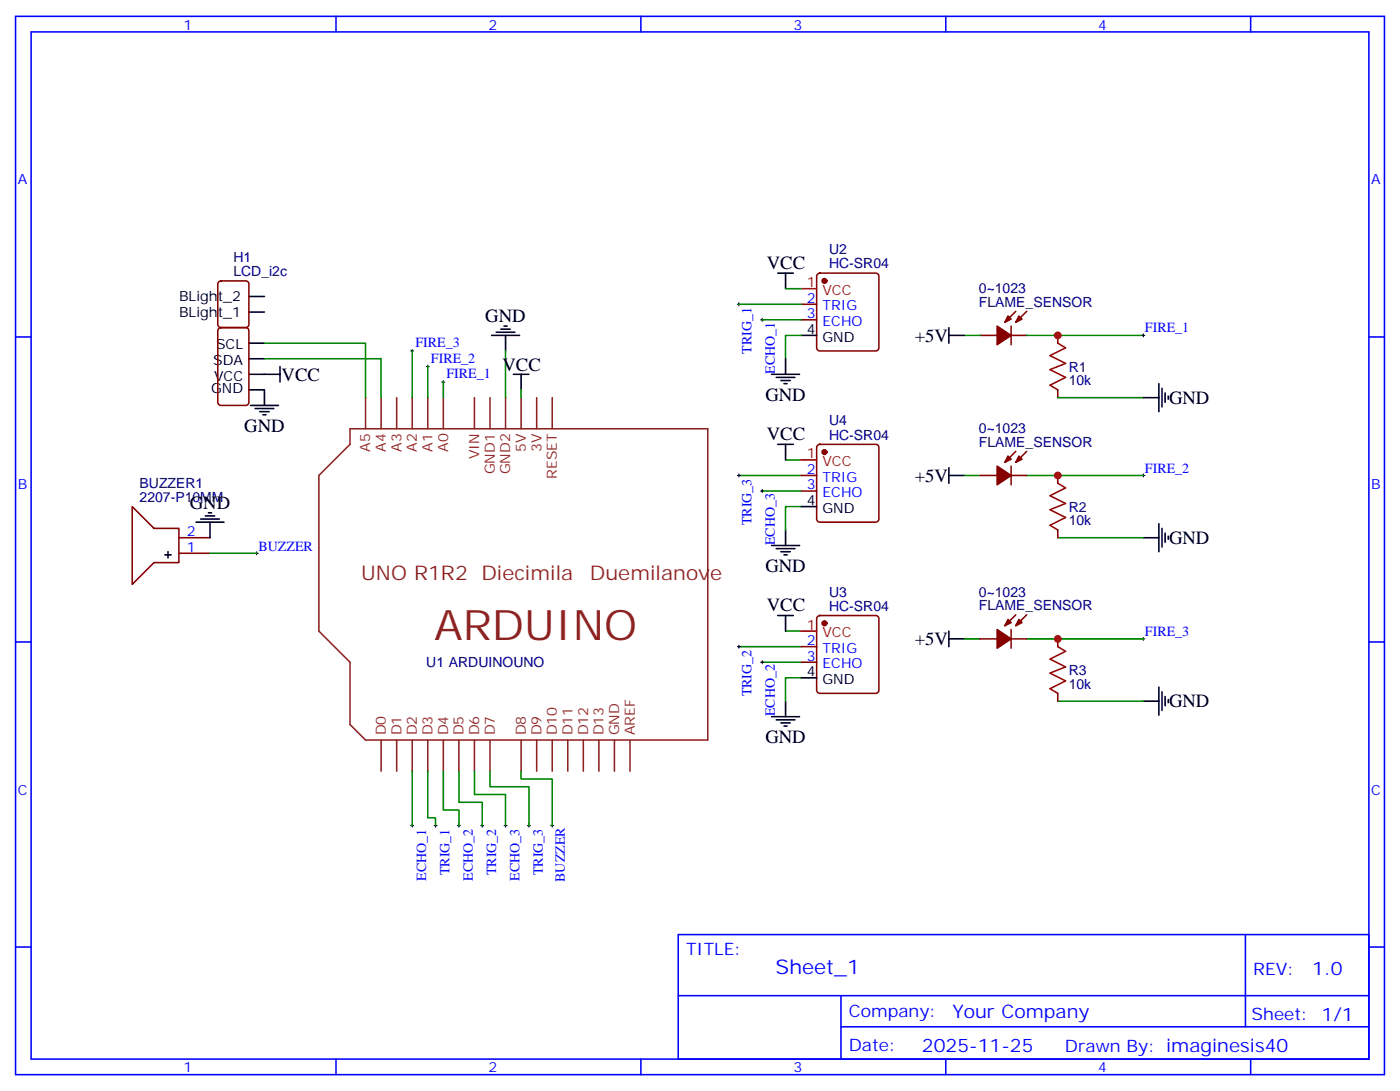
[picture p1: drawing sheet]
<svg xmlns="http://www.w3.org/2000/svg" width="317mm" height="247mm" viewBox="0 0 317 247" stroke-linecap="round" stroke-linejoin="round" font-family="sans-serif">
<g fill="none" stroke="#00f" stroke-width=".35">
<path d="M3.5 3.7h310.5v239.9h-310.5zM7.1 7.2h303.3v232.9h-303.3zM76.2 3.7v3.5M145.3 3.7v3.5M214.5 3.7v3.5M283.6 3.7v3.5M3.5 76.4h3.6M310.4 76.4h3.6M3.5 145.5h3.6M310.4 145.5h3.6M3.5 214.7h3.6M153.8 211.8h156.6v28.3h-156.6z"/>
<path d="M282.4 211.9v20.8M310.4 214.7h3.6M153.8 225.7h156.5M190.7 232.7h119.6M190.7 225.7v14.1M76.2 240.1v3.5M145.3 240.1v3.5M214.5 240.1v3.5M283.6 240.1v3.5"/>
</g>
<g fill="none" stroke="#8c2424" stroke-width=".35">
<path d="M79.4 97.2h81.1v70.5h-77.6l-3.5-3.5v-14.1l-7.1-7v-35.3l7.1-7.1zM82.9 90.1v7.1M86.4 90.1v7.1M90 90.1v7.1M93.5 90.1v7.1M97 90.1v7.1M100.5 90.1v7.1M107.6 90.1v7.1M111.1 90.1v7.1M114.7 90.1v7.1M118.2 90.1v7.1M121.7 90.1v7.1"/>
<path d="M125.2 90.1v7.1M86.4 167.7v7.1M90 167.7v7.1M93.5 167.7v7.1M97 167.7v7.1M100.5 167.7v7.1M104.1 167.7v7.1M107.6 167.7v7.1M111.1 167.7v7.1M118.2 167.7v7.1M121.7 167.7v7.1M125.2 167.7v7.1"/>
<path d="M128.8 167.7v7.1M132.3 167.7v7.1M135.8 167.7v7.1M139.3 167.7v7.1M142.9 167.7v7.1"/>
</g>
<g fill="none" stroke="#870000" stroke-width=".35">
<path d="M49.6 63.9l.5-.2h5.6a.71 .71 0 0 1 .7 .7v9.2a.76 .76 0 0 1-.7 .7h-5.6a.76 .76 0 0 1-.7-.7v-9.2zM49.6 74.5l.5-.2h5.6a.71 .71 0 0 1 .7 .7v16.2a.76 .76 0 0 1-.7 .7h-5.6a.76 .76 0 0 1-.7-.7v-16.2zM181.7 69h3.5M181.7 72.5h3.5M185.4 62.1l.5-.2h12.7a.71 .71 0 0 1 .7 .7v16.2a.76 .76 0 0 1-.7 .8h-12.7a.76 .76 0 0 1-.7-.8v-16.2zM222.2 76h10.6M229.3 73.9v4.2M230.4 70.6l-2.5 2.4M232.8 70.6l-2.4 2.4M239.9 76v1.8M239.9 88.4v1.7M30 114.8l4.9 5h5.7v7.7h-5.7l-4.9 5z"/>
<path d="M181.7 107.8h3.5M181.7 111.3h3.5M185.4 100.9l.5-.2h12.7a.71 .71 0 0 1 .7 .7v16.3a.76 .76 0 0 1-.7 .7h-12.7a.76 .76 0 0 1-.7-.7v-16.3zM222.2 107.8h10.6M229.3 105.7v4.2M230.4 102.3l-2.5 2.5M232.8 102.3l-2.4 2.5M239.9 107.8v1.7M40.6 121.9h7M40.6 125.4h7M185.4 139.7l.5-.2h12.7a.71 .71 0 0 1 .7 .7v16.3a.76 .76 0 0 1-.7 .7h-12.7a.76 .76 0 0 1-.7-.7v-16.3zM230.4 139.4l-2.5 2.4"/>
<path d="M232.8 139.4l-2.4 2.4M239.9 120.1v1.8M181.7 146.6h3.5M181.7 150.1h3.5M222.2 144.8h10.6M229.3 142.7v4.2M239.9 144.8v1.8M239.9 157.2v1.7"/>
</g>
<g fill="#870000" stroke="#870000" stroke-width=".35">
<path d="M228.6 71.6l.7 .7-1.4 .7z"/>
<path d="M231.1 71.6l.7 .7-1.4 .7z"/>
<path d="M226.1 73.9l3.2 2.1-3.2 2.1z"/>
<path d="M228.6 103.4l.7 .7-1.4 .7z"/>
<path d="M231.1 103.4l.7 .7-1.4 .7z"/>
<path d="M226.1 105.7l3.2 2.1-3.2 2.1z"/>
<path d="M228.6 140.4l.7 .7-1.4 .7z"/>
<path d="M231.1 140.4l.7 .7-1.4 .7z"/>
<path d="M226.1 142.7l3.2 2.1-3.2 2.1z"/>
<circle cx="187" cy="63.7" r=".53"/>
<circle cx="187" cy="141.3" r=".53"/>
<circle cx="187" cy="102.5" r=".53"/>
</g>
<path d="M181.7 65.4h3.5M181.7 104.2h3.5M181.7 143.1h3.5" fill="none" stroke="#f00" stroke-width=".35"/>
<g fill="none" stroke="#000" stroke-width=".35">
<path d="M56.4 67.2h3.6M56.4 70.7h3.6M56.4 77.8h3.6M111.5 76h6.3M112.5 75.3h4.3M113.6 74.6h2.1M114.3 73.9h.7M114.7 76v3.6M176.4 61.9h3.5M178.2 61.9v3.5M181.7 76h3.5M215.2 76h3.5"/>
<path d="M215.2 74.3v3.5M56.4 81.3h3.6M56.4 84.8h7.1M56.4 88.4h3.6v3.5M56.8 91.9h6.3M57.9 92.6h4.2M58.9 93.3h2.1M59.6 94h.7M63.5 83.1v3.5M116.4 84.8h3.5M118.2 84.8v3.6M175 84.8h6.3"/>
<path d="M176 85.5h4.3M177.1 86.3h2.1M177.8 87h.7M178.2 81.3v3.5M259.3 90.1h3.5M262.8 87v6.3M263.5 88v4.3M264.2 89.1v2.1M264.9 89.8v.7M44.4 118.4h6.4M45.5 117.7h4.2M46.6 116.9h2.1"/>
<path d="M47.3 116.2h.7M47.6 118.4v3.5M176.4 100.7h3.5M178.2 100.7v3.5M181.7 114.8h3.5M215.2 106v3.5M215.2 107.8h3.5M262.8 118.7v6.4M263.5 119.8v4.2M37.4 125.8h1.4M38.1 125.1v1.4M175 123.6h6.3"/>
<path d="M176 124.4h4.3M176.4 139.5h3.5M177.1 125.1h2.1M177.8 125.8h.7M178.2 120.1v3.5M178.2 139.5v3.6M259.3 121.9h3.5M264.2 120.8v2.1M264.9 121.5v.7M178.2 158.9v3.6M181.7 153.6h3.5M215.2 143.1v3.5"/>
<path d="M215.2 144.8h3.5M259.3 158.9h3.5M262.8 155.8v6.3M263.5 156.8v4.2M264.2 157.9v2.1M264.9 158.6v.7M175 162.5h6.3M176 163.2h4.3M177.1 163.9h2.1M177.8 164.6h.7"/>
</g>
<g fill="none" stroke="#008700" stroke-width=".35">
<path d="M60 77.8h22.9v12.3M93.5 79.6v10.5M114.7 79.6v10.5M167.6 69h14.1M172.9 72.5h8.8M178.2 65.4h3.5M181.7 76h-3.5v5.3M218.7 76h3.5M232.8 76h26.5M60 81.3h26.4v8.8M97 83.1v7M100.5 86.6v3.5"/>
<path d="M118.2 88.4v1.7M239.9 90.1h19.4M167.6 107.8h14.1M172.9 111.3h8.8M178.2 104.2h3.5M181.7 114.8h-3.5v5.3M218.7 107.8h3.5M232.8 107.8h26.5M47.6 125.4h10.6M239.9 121.9h19.4M167.6 146.6h14.1M172.9 150.1h8.8"/>
<path d="M178.2 143.1h3.5M181.7 153.6h-3.5v5.3M218.7 144.8h3.5M232.8 144.8h26.5M239.9 158.9h19.4M93.5 174.8v12.3M97 174.8v10.6h1.8v1.7M100.5 174.8v8.8h3.6v3.5M104.1 174.8v7.1h5.3v5.2M107.6 174.8v5.3h7.1v7M111.1 174.8v3.5h8.8v8.8M118.2 174.8v1.8h7v10.5"/>
</g>
<g fill="none" stroke="#000" stroke-width=".23">
<path d="M93.1 79.6h.7M93.5 79.2v.7M167.2 69h.7M167.6 68.6v.7M172.5 72.5h.7M172.9 72.1v.7M258.9 76h.7M259.3 75.7v.7M96.7 83.1h.7M97 82.7v.7M100.2 86.6h.7M100.5 86.3v.7"/>
<path d="M167.2 107.8h.7M167.6 107.4v.7M172.5 111.3h.7M172.9 110.9v.8M258.9 107.8h.7M259.3 107.4v.7M57.9 125.4h.7M58.2 125.1v.7M167.2 146.6h.7M167.6 146.2v.7M172.5 150.1h.7M172.9 149.8v.7"/>
<path d="M258.9 144.8h.7M259.3 144.5v.7M93.1 187.1h.7M93.5 186.8v.7M98.4 187.1h.7M98.8 186.8v.7M103.7 187.1h.7M104.1 186.8v.7M109 187.1h.7M109.4 186.8v.7M114.3 187.1h.7M114.7 186.8v.7"/>
<path d="M119.6 187.1h.7M119.9 186.8v.7M124.9 187.1h.7M125.2 186.8v.7"/>
</g>
<path d="M239.9 77.8l1.8 1-3.6 1.8 3.6 1.8-3.6 1.4 3.6 1.7-3.6 1.8 1.8 1.1M239.9 109.5l1.8 1.1-3.6 1.8 3.6 1.7-3.6 1.4 3.6 1.8-3.6 1.8 1.8 1M239.9 146.6l1.8 1-3.6 1.8 3.6 1.8-3.6 1.4 3.6 1.7-3.6 1.8 1.8 1.1" fill="none" stroke="#a10000" stroke-width=".35"/>
<g fill="#c00">
<circle cx="239.9" cy="76" r=".88"/>
<circle cx="239.9" cy="107.8" r=".88"/>
<circle cx="239.9" cy="144.8" r=".88"/>
</g>
<text font-size="9.5" fill="#8d2323" x="98.4" y="145.2">ARDUINO</text>
<g font-size="4.6" fill="#8d2323">
<text x="81.9" y="131.6">UNO R1R2 Diecimila</text>
<text x="133.8" y="131.6">Duemilanove</text>
</g>
<text font-size="4.6" fill="#00f" x="175.9" y="220.9">Sheet_1</text>
<g font-size="4.2">
<text x="173.9" y="61">VCC</text>
<text x="110" y="72.9">GND</text>
<text x="207.5" y="77.5">+5V</text>
<text x="63.9" y="86.3">VCC</text>
<text x="113.9" y="84.1">VCC</text>
<text x="173.6" y="90.9">GND</text>
<text x="265.1" y="91.5">GND</text>
<text x="55.4" y="98">GND</text>
<text x="173.9" y="99.8">VCC</text>
<text x="207.5" y="109.2">+5V</text>
<text x="43" y="115.3">GND</text>
<text x="265.1" y="123.3">GND</text>
<text x="173.6" y="129.7">GND</text>
<text x="173.9" y="138.6">VCC</text>
<text x="207.5" y="146.3">+5V</text>
<text x="265.1" y="160.3">GND</text>
<text x="173.6" y="168.5">GND</text>
</g>
<g font-size="4.2" fill="#00f">
<text x="297.6" y="221.1">1.0</text>
<text x="216" y="230.7">Your Company</text>
<text x="209.1" y="238.5">2025-11-25</text>
</g>
<g font-size="3.9" fill="#00f">
<text x="155.6" y="216.4">TITLE:</text>
<text x="284.2" y="221.1">REV:</text>
<text x="192.5" y="230.6">Company:</text>
<text x="283.9" y="231.2">Sheet: 1/1</text>
<text x="192.5" y="238.3">Date:</text>
<text x="241.5" y="238.4">Drawn By: imaginesis40</text>
</g>
<g font-size="3.2" fill="#00f">
<text x="41.6" y="6.7">1</text>
<text x="110.8" y="6.7">2</text>
<text x="179.9" y="6.7">3</text>
<text x="249.1" y="6.7">4</text>
<text x="4.1" y="41.8">A</text>
<text x="311" y="41.8">A</text>
<text x="183" y="68.6">2</text>
<text x="186.5" y="70.4">TRIG</text>
<text x="183" y="72.1">3</text>
<text x="186.5" y="73.9">ECHO</text>
<text x="259.7" y="75.4">FIRE_1</text>
<text x="94.2" y="78.7">FIRE_3</text>
<text x="97.7" y="82.2">FIRE_2</text>
<text x="170.4" y="80.2" transform="rotate(-90 170.4 80.2)">TRIG_1</text>
<text x="101.2" y="85.7">FIRE_1</text>
<text x="175.7" y="84.7" transform="rotate(-90 175.7 84.7)">ECHO_1</text>
<text x="183" y="107.4">2</text>
<text x="259.7" y="107.1">FIRE_2</text>
<text x="4.1" y="110.9">B</text>
<text x="183" y="110.9">3</text>
<text x="186.5" y="109.2">TRIG</text>
<text x="186.5" y="112.7">ECHO</text>
<text x="311" y="110.9">B</text>
<text x="170.4" y="119.1" transform="rotate(-90 170.4 119.1)">TRIG_3</text>
<text x="42.3" y="121.5">2</text>
<text x="42.3" y="125.1">1</text>
<text x="58.6" y="124.8">BUZZER</text>
<text x="175.7" y="123.6" transform="rotate(-90 175.7 123.6)">ECHO_3</text>
<text x="183" y="146.2">2</text>
<text x="183" y="149.8">3</text>
<text x="186.5" y="148">TRIG</text>
<text x="259.7" y="144.2">FIRE_3</text>
<text x="186.5" y="151.5">ECHO</text>
<text x="170.4" y="157.9" transform="rotate(-90 170.4 157.9)">TRIG_2</text>
<text x="175.7" y="162.4" transform="rotate(-90 175.7 162.4)">ECHO_2</text>
<text x="4.1" y="180.1">C</text>
<text x="311" y="180.1">C</text>
<text x="96.6" y="199.6" transform="rotate(-90 96.6 199.6)">ECHO_1</text>
<text x="101.9" y="198.4" transform="rotate(-90 101.9 198.4)">TRIG_1</text>
<text x="107.2" y="199.6" transform="rotate(-90 107.2 199.6)">ECHO_2</text>
<text x="112.5" y="198.4" transform="rotate(-90 112.5 198.4)">TRIG_2</text>
<text x="117.8" y="199.6" transform="rotate(-90 117.8 199.6)">ECHO_3</text>
<text x="123.1" y="198.4" transform="rotate(-90 123.1 198.4)">TRIG_3</text>
<text x="128.1" y="199.9" transform="rotate(-90 128.1 199.9)">BUZZER</text>
<text x="41.6" y="243.1">1</text>
<text x="110.8" y="243.1">2</text>
<text x="179.9" y="243.1">3</text>
<text x="249.1" y="243.1">4</text>
</g>
<g font-size="3.2" fill="#000080">
<text x="52.9" y="59.4">H1</text>
<text x="188" y="57.6">U2</text>
<text x="52.9" y="62.6">LCD_i2c</text>
<text x="188" y="60.9">HC-SR04</text>
<text x="222" y="69.5">FLAME_SENSOR</text>
<text x="222" y="66.4">0~1023</text>
<text x="242.4" y="87.4">10k</text>
<text x="242.4" y="84.3">R1</text>
<text x="188" y="99.7">HC-SR04</text>
<text x="188" y="96.4">U4</text>
<text x="222" y="101.3">FLAME_SENSOR</text>
<text x="222" y="98.2">0~1023</text>
<text x="31.7" y="113.8">2207-P10MM</text>
<text x="31.7" y="110.5">BUZZER1</text>
<text x="242.4" y="119.1">10k</text>
<text x="242.4" y="116">R2</text>
<text x="188" y="135.2">U3</text>
<text x="222" y="135.2">0~1023</text>
<text x="188" y="138.5">HC-SR04</text>
<text x="222" y="138.3">FLAME_SENSOR</text>
<text x="96.7" y="151.2">U1 ARDUINOUNO</text>
<text x="242.4" y="153.1">R3</text>
<text x="242.4" y="156.2">10k</text>
</g>
<g font-size="3.2" fill="#f00">
<text x="183" y="65.1">1</text>
<text x="186.5" y="66.9">VCC</text>
<text x="183" y="103.9">1</text>
<text x="186.5" y="105.7">VCC</text>
<text x="183" y="142.7">1</text>
<text x="186.5" y="144.5">VCC</text>
</g>
<g font-size="3.2">
<text x="40.6" y="68.3">BLight_2</text>
<text x="40.6" y="71.8">BLight_1</text>
<text x="183" y="75.7">4</text>
<text x="186.5" y="77.4">GND</text>
<text x="48.4" y="82.7">SDA</text>
<text x="49" y="79.2">SCL</text>
<text x="47.9" y="89.1">GND</text>
<text x="48.5" y="86.3">VCC</text>
<text x="183" y="114.5">4</text>
<text x="186.5" y="116.2">GND</text>
<text x="183" y="153.3">4</text>
<text x="186.5" y="155">GND</text>
</g>
<g font-size="3.2" fill="#8d2323">
<text x="84" y="102.4" transform="rotate(-90 84 102.4)">A5</text>
<text x="87.5" y="102.4" transform="rotate(-90 87.5 102.4)">A4</text>
<text x="91" y="102.4" transform="rotate(-90 91 102.4)">A3</text>
<text x="94.5" y="102.4" transform="rotate(-90 94.5 102.4)">A2</text>
<text x="98.1" y="102.4" transform="rotate(-90 98.1 102.4)">A1</text>
<text x="101.6" y="102.4" transform="rotate(-90 101.6 102.4)">A0</text>
<text x="108.7" y="104.1" transform="rotate(-90 108.7 104.1)">VIN</text>
<text x="112.2" y="107.5" transform="rotate(-90 112.2 107.5)">GND1</text>
<text x="115.7" y="107.5" transform="rotate(-90 115.7 107.5)">GND2</text>
<text x="119.2" y="102.4" transform="rotate(-90 119.2 102.4)">5V</text>
<text x="122.8" y="102.4" transform="rotate(-90 122.8 102.4)">3V</text>
<text x="126.3" y="108.6" transform="rotate(-90 126.3 108.6)">RESET</text>
<text x="87.5" y="166.7" transform="rotate(-90 87.5 166.7)">D0</text>
<text x="91" y="166.7" transform="rotate(-90 91 166.7)">D1</text>
<text x="94.5" y="166.7" transform="rotate(-90 94.5 166.7)">D2</text>
<text x="98.1" y="166.7" transform="rotate(-90 98.1 166.7)">D3</text>
<text x="101.6" y="166.7" transform="rotate(-90 101.6 166.7)">D4</text>
<text x="105.1" y="166.7" transform="rotate(-90 105.1 166.7)">D5</text>
<text x="108.7" y="166.7" transform="rotate(-90 108.7 166.7)">D6</text>
<text x="112.2" y="166.7" transform="rotate(-90 112.2 166.7)">D7</text>
<text x="119.2" y="166.7" transform="rotate(-90 119.2 166.7)">D8</text>
<text x="122.8" y="166.7" transform="rotate(-90 122.8 166.7)">D9</text>
<text x="126.3" y="166.7" transform="rotate(-90 126.3 166.7)">D10</text>
<text x="129.8" y="166.7" transform="rotate(-90 129.8 166.7)">D11</text>
<text x="133.3" y="166.7" transform="rotate(-90 133.3 166.7)">D12</text>
<text x="136.9" y="166.7" transform="rotate(-90 136.9 166.7)">D13</text>
<text x="140.4" y="166.7" transform="rotate(-90 140.4 166.7)">GND</text>
<text x="143.9" y="166.7" transform="rotate(-90 143.9 166.7)">AREF</text>
</g>
</svg>
